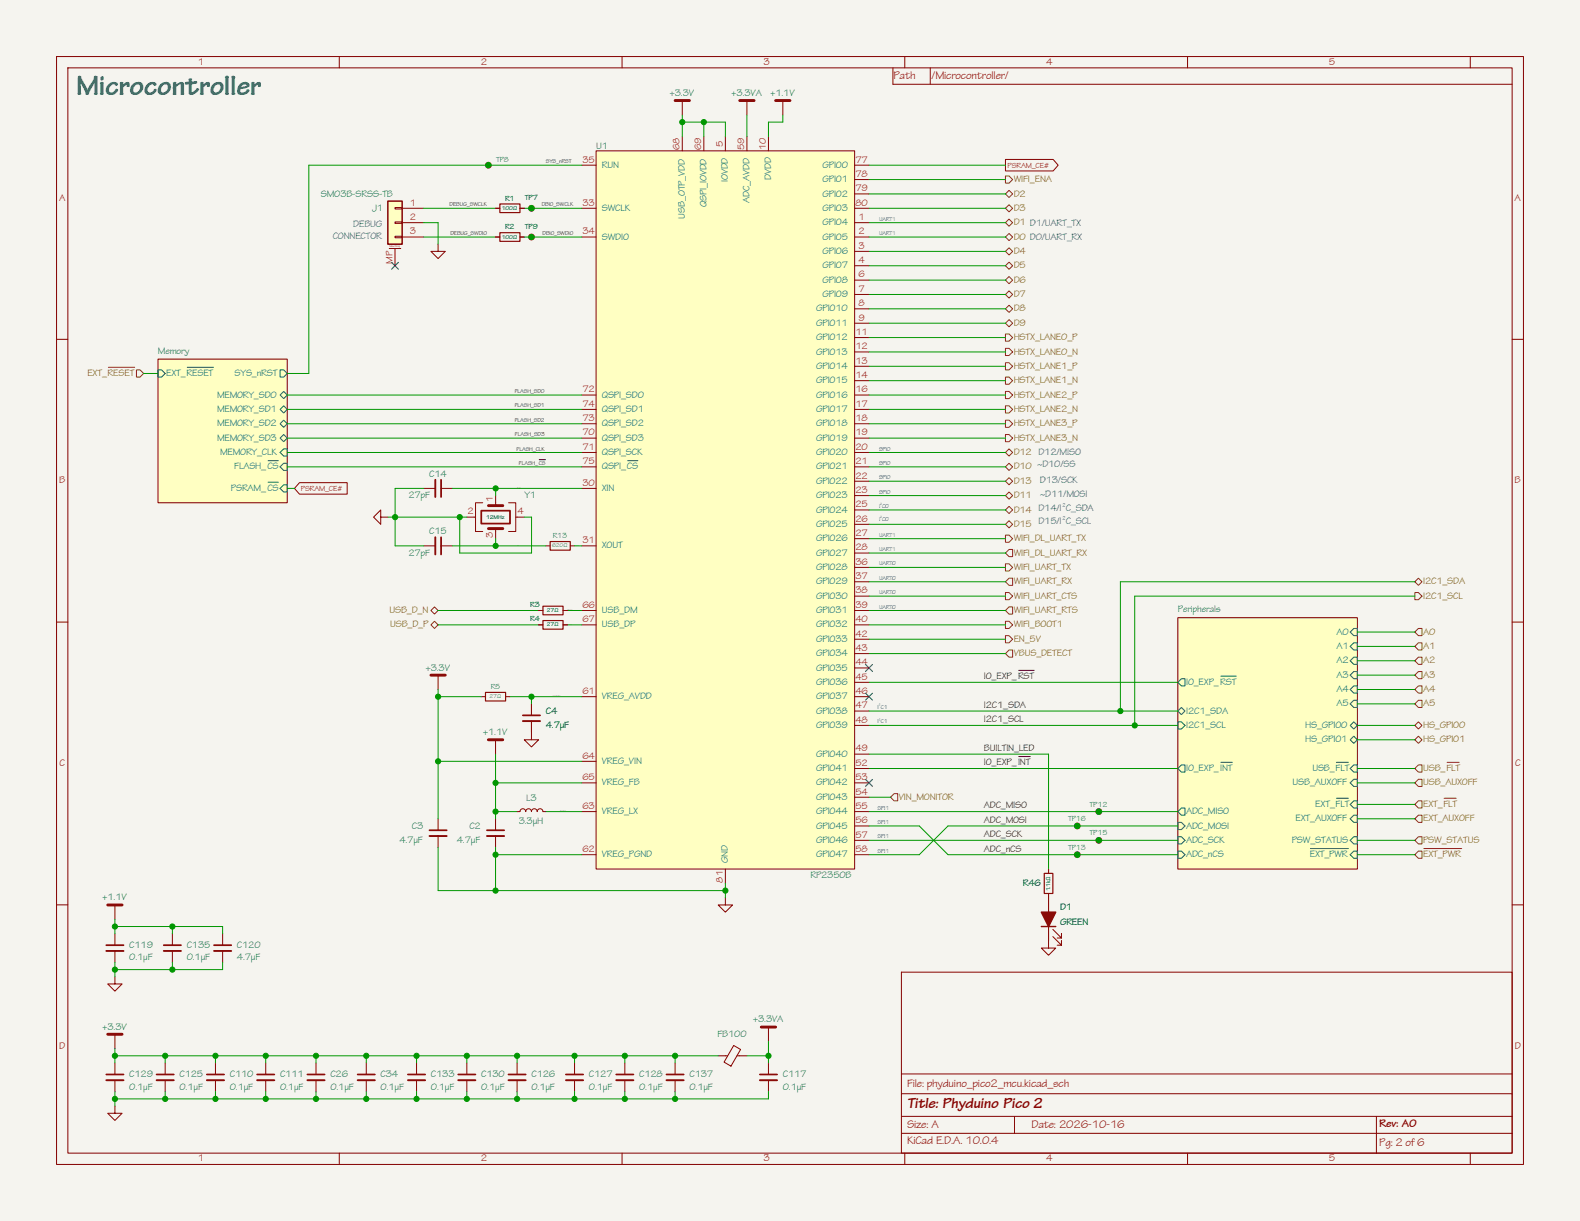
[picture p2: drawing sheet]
<svg xmlns="http://www.w3.org/2000/svg" width="279mm" height="216mm" viewBox="0 0 279 216" stroke-linecap="round" stroke-linejoin="round" font-family="sans-serif">
<path d="M0 0h279.4v215.9h-279.4z" fill="#f5f4ef" stroke="#f5f4ef" stroke-width=".18"/>
<g fill="none" stroke="#840000" stroke-width=".18">
<path d="M10 10h259.4v195.9h-259.4zM12 12h255.4v191.9h-255.4zM60 10v2M110 10v2M157.9 12v2.9h109.5M160 10v2M164.5 12v2.9M210 10v2M260 10v2M86.4 29.2h.1M10 60h2M27.9 63.5h22.9v25.4h-22.9z"/>
<path d="M267.4 60h2M67.3 91.4v1.3l-1.2-1.3 1.2-1.2v1.2h1.3M74.9 96.5h2.1M74.9 86.4h2.1M78 96.5h2M78 86.4h2M82.6 91.4h1.5M85.4 88.9h-1.3v5.1h1.3M87.6 87.6v1.8M87.6 93.5v1.8M89.9 88.9h1.3v5.1h-1.3M91.2 91.4h1.5"/>
<path d="M96.5 96.5h.8M100.8 96.5h.8M10 110h2M77.5 119.4v2.5M208.3 109.2h31.7v44.5h-31.7zM267.4 110h2M87.6 130.8v2.6M94 124.5v2M94 127.5v2M77.5 144.8v2M77.5 147.8v2.1M185.4 158.8v7.6"/>
<path d="M190.5 146.1h.1M190.5 151.1h.1M194.3 143.5h.1M194.3 148.6h.1M10 160h2M20.3 160v2.6M30.5 165.1v2M30.5 168.1v2.1M159.4 171.9h108v32h-108zM186.2 165.6l1.5 1.5v-.7v.7h-.8M186.2 164.3l1.5 1.6v-.8v.8h-.8M267.4 160h2"/>
<path d="M20.3 195.6v1.3h-1.3l1.3 1.2 1.3-1.2h-1.3M20.3 188v2M20.3 191v2M29.2 188v2M29.2 191v2M38.1 188v2M38.1 191v2M47 188v2M47 191v2M55.9 188v2M55.9 191v2M64.8 188v2"/>
<path d="M64.8 191v2M73.7 188v2M73.7 191v2M82.5 188v2M82.5 191v2M110.5 188v2M110.5 191v2M119.4 188v2M119.4 191v2M127 186.7h1.7M129.7 184.9l1.3 .7-1.7 2.9-1.3-.7zM130.3 186.7h1.8"/>
<path d="M135.9 188v2M135.9 191v2M159.4 197.4h108M159.4 193.4h108M159.4 189.9h108M179.4 197.4v3M243.4 197.4v6.5M60 203.9v2M110 203.9v2M159.4 200.4h108M160 203.9v2M210 203.9v2"/>
<path d="M260 203.9v2"/>
<circle cx="86.4" cy="29.2" r=".51"/>
<circle cx="190.5" cy="146.1" r=".51"/>
<circle cx="190.5" cy="151.1" r=".51"/>
<circle cx="194.3" cy="143.5" r=".51"/>
<circle cx="194.3" cy="148.6" r=".51"/>
</g>
<g fill="#ffffc2" stroke="#ffffc2" stroke-width=".18">
<path d="M208.3 109.2h31.7v44.5h-31.7z"/>
<path d="M27.9 63.5h22.9v25.4h-22.9z"/>
</g>
<g fill="none" stroke="#006464" stroke-width=".18">
<path d="M27.9 65.4h.7l.6 .6-.6 .7h-.7zM33.1 64.9h4.7M49.5 72.4l.7-.6 .6 .6-.6 .6zM49.5 74.9l.7-.6 .6 .6-.6 .7zM49.5 77.5l.7-.7 .6 .7-.6 .6zM49.5 65.4h.7l.6 .6-.6 .7h-.7zM50.2 79.4h.6v1.2h-.6l-.7-.6zM50.2 69.2l.6 .7-.6 .6-.7-.6zM47.4 81.5h1.8M47.4 85.3h1.8M50.2 81.9h.6v1.3h-.6l-.7-.6zM50.2 85.7h.6v1.3h-.6l-.7-.6z"/>
<path d="M215.9 119.6h2.7M238.8 111.8l.6-.7h.6v1.3h-.6zM238.8 119.4l.6-.7h.6v1.3h-.6zM239.4 113.7h.6v1.2h-.6l-.6-.6zM239.4 116.2h.6v1.3h-.6l-.6-.7zM208.3 127.6h.6l.6 .7-.6 .6h-.6zM208.3 125.7l.6-.6 .6 .6-.6 .7zM208.9 135.3h.6v1.2h-.6l-.6-.6zM208.9 120h.6v1.3h-.6l-.6-.6zM215.9 134.8h2M236.3 134.8h2.1M238.8 124.5l.6-.7h.6v1.3h-.6z"/>
<path d="M238.8 128.3l.6-.7 .6 .7-.6 .6zM238.8 130.8l.6-.6 .6 .6-.6 .6zM238.8 135.9l.6-.6h.6v1.2h-.6zM239.4 121.3h.6v1.3h-.6l-.6-.7zM239.4 137.8h.6v1.3h-.6l-.6-.7zM208.3 145.4h.6l.6 .7-.6 .6h-.6zM208.3 150.5h.6l.6 .6-.6 .7h-.6zM208.3 148h.6l.6 .6-.6 .6h-.6zM208.9 142.9h.6v1.2h-.6l-.6-.6zM231.7 150h6.7M236.3 141.1h2.1M239.4 144.1h.6v1.3h-.6l-.6-.6z"/>
<path d="M239.4 141.6h.6v1.3h-.6l-.6-.7zM239.4 148h.6v1.2h-.6l-.6-.6zM239.4 150.5h.6v1.3h-.6l-.6-.7z"/>
</g>
<g fill="none" stroke="#840000" stroke-width=".3">
<path d="M78 84.8v3.1M78 95v3M85.1 90.3h5.1v2.3h-5.1zM92.5 126.5h3M75.9 146.8h3.1M29 167.1h3M18.8 190h3M27.7 190h3M36.6 190h3M45.5 190h3M54.4 190h3M63.2 190h3.1"/>
<path d="M72.1 190h3.1M81 190h3.1M109 190h3M117.9 190h3M134.4 190h3"/>
</g>
<g fill="none" stroke="#840000" stroke-width=".33">
<path d="M77 84.8v3.1M77 95v3M92.5 127.5h3M75.9 147.8h3.1M29 168.1h3M18.8 191h3M27.7 191h3M36.6 191h3M45.5 191h3M54.4 191h3M63.2 191h3.1M72.1 191h3.1"/>
<path d="M81 191h3.1M109 191h3M117.9 191h3M134.4 191h3"/>
</g>
<path d="M86.4 89.4h2.5M86.4 93.5h2.5M76.2 119.4h2.5M86.4 130.8h2.5M19 160h2.6" fill="none" stroke="#840000" stroke-width=".51"/>
<path d="M97.3 95.8h3.5v1.5h-3.5z" fill="none" stroke="#840000" stroke-width=".2"/>
<path d="M184.1 163.8h2.6" fill="none" stroke="#840000" stroke-width=".25"/>
<path d="M184.1 161.3h2.6l-1.3 2.5z" fill="#840000" stroke="#840000" stroke-width=".25"/>
<path d="M68.6 35.6h2.5v7.6h-2.5z" fill="#ffffc2"/>
<path d="M68.6 35.6h2.5v7.6h-2.5z" fill="none" stroke="#840000" stroke-width=".25"/>
<g fill="none" stroke="#840000" stroke-width=".18">
<path d="M120.6 17.8v2.5M132.1 17.8v2.5M138.4 17.8v2.5M69.8 36.7h1.3v.3h-1.3zM69.8 39.2h1.3v.3h-1.3zM71.1 36.8h3.8M71.1 39.4h3.8M87.6 36.8h.8M91.9 36.8h.8M94 36.8h.1M68.8 43.9h2.1M69.8 41.8h1.3v.2h-1.3z"/>
<path d="M69.8 43.9v3.1M71.1 41.9h3.8M77.5 43.2v1.3h-1.3l1.3 1.2 1.2-1.2h-1.2M87.6 41.9h.8M91.9 41.9h.8M94 41.9h.1M95.2 110.5h.8M95.2 108h.8M99.6 110.5h.7M99.6 108h.7M85.1 123.2h.8M89.4 123.2h.8"/>
<path d="M94 129.5v1.3h-1.3l1.3 1.3 1.2-1.3h-1.2M87.6 144.8v2M87.6 147.8v2.1M91.4 143.5h.5l.2-.3 .4-.2 .3 .2 .2 .3 .1-.3 .4-.2 .3 .2 .2 .3 .1-.3 .4-.2 .3 .2 .2 .3 .1-.3 .4-.2 .4 .2 .1 .3h.5M128.3 158.8v1.2h-1.3l1.3 1.3 1.2-1.3h-1.2M185.4 153.7v.7M185.4 158v.8M20.3 172.7v1.3h-1.3l1.3 1.3 1.3-1.3h-1.3M20.3 165.1v2M20.3 168.1v2.1M39.4 165.1v2M39.4 168.1v2.1"/>
<path d="M185.4 166.4v1.2h-1.3l1.3 1.3 1.3-1.3h-1.3M20.3 182.9v2.5M91.4 188v2M91.4 191v2M101.6 188v2M101.6 191v2M135.9 181.6v2.6"/>
<circle cx="94" cy="36.8" r=".51"/>
<circle cx="94" cy="41.9" r=".51"/>
</g>
<path d="M86.1 146.8h3.1M18.8 167.1h3M37.8 167.1h3.1M89.9 190h3.1M100.1 190h3" fill="none" stroke="#840000" stroke-width=".3"/>
<path d="M86.1 147.8h3.1M18.8 168.1h3M37.8 168.1h3.1M89.9 191h3.1M100.1 191h3" fill="none" stroke="#840000" stroke-width=".33"/>
<path d="M88.4 36.1h3.5v1.5h-3.5zM88.4 41.1h3.5v1.6h-3.5zM96 109.7h3.6v1.6h-3.6zM96 107.2h3.6v1.5h-3.6zM85.9 122.4h3.5v1.6h-3.5zM184.7 154.4h1.5v3.6h-1.5z" fill="none" stroke="#840000" stroke-width=".2"/>
<path d="M119.4 17.8h2.5M130.8 17.8h2.5M137.2 17.8h2.5M19 182.9h2.6M134.6 181.6h2.6" fill="none" stroke="#840000" stroke-width=".51"/>
<path d="M105.4 26.7h45.7v127h-45.7z" fill="#ffffc2"/>
<g fill="none" stroke="#840000" stroke-width=".18">
<path d="M87.6 36.8h.8M91.9 36.8h.8M94 36.8h.1M102.9 36.8h2.5M102.9 29.2h2.5M105.4 26.7h45.7v127h-45.7zM120.6 24.1v2.6M124.5 24.1v2.6M128.3 24.1v2.6M132.1 24.1v2.6M135.9 24.1v2.6M151.1 39.4h2.6"/>
<path d="M151.1 36.8h2.6M151.1 29.2h2.6M151.1 31.8h2.6M151.1 34.3h2.6M177.8 28.2h8.4l.9 1-.9 1h-8.4zM87.6 41.9h.8M91.9 41.9h.8M94 41.9h.1M102.9 41.9h2.5M151.1 41.9h2.6M151.1 44.5h2.6M151.1 47h2.6"/>
<path d="M151.1 49.5h2.6M151.1 52.1h2.6M151.1 54.6h2.6M151.1 57.2h2.6M151.1 59.7h2.6M102.9 69.9h2.5M102.9 72.4h2.5M102.9 74.9h2.5M102.9 77.5h2.5M151.1 62.2h2.6M151.1 64.8h2.6M151.1 67.3h2.6"/>
<path d="M151.1 69.9h2.6M151.1 72.4h2.6M151.1 74.9h2.6M151.1 77.5h2.6M53 85.3h8.4v2.1h-8.4l-.9-1zM102.9 80h2.5M102.9 82.6h2.5M102.9 86.4h2.5M102.9 96.5h2.5M151.1 80h2.6M151.1 82.6h2.6M151.1 85.1h2.6"/>
<path d="M151.1 87.6h2.6M151.1 90.2h2.6M151.1 92.7h2.6M151.1 95.3h2.6M151.1 97.8h2.6M95.2 108h.8M95.2 110.5h.8M99.6 108h.7M99.6 110.5h.7M102.9 108h2.5M102.9 110.5h2.5M151.1 100.3h2.6"/>
<path d="M151.1 102.9h2.6M151.1 105.4h2.6M151.1 108h2.6M151.1 110.5h2.6M151.1 113h2.6M151.1 115.6h2.6M151.1 118.1h2.6M94 124.5v2M94 127.5v2M102.9 123.2h2.5M102.9 138.4h2.5M102.9 134.6h2.5"/>
<path d="M151.1 120.7h2.6M151.1 123.2h2.6M151.1 125.7h2.6M151.1 128.3h2.6M151.1 133.4h2.6M151.1 135.9h2.6M151.1 138.4h2.6M102.9 143.5h2.5M102.9 151.1h2.5M128.3 153.7v2.5M151.1 141h2.6M151.1 143.5h2.6"/>
<path d="M151.1 146.1h2.6M151.1 148.6h2.6M151.1 151.1h2.6M185.4 153.7v.7M185.4 158v3.3M185.4 163.8v2.6"/>
</g>
<path d="M111 81.5h1.8" fill="none" stroke="#006464" stroke-width=".18"/>
<g fill="none" stroke="#725600" stroke-width=".18">
<path d="M177.8 36.8l.6-.6 .7 .6-.7 .7zM177.8 39.4l.6-.7 .7 .7-.7 .6zM177.8 34.3l.6-.6 .7 .6-.7 .6zM177.8 31.1h.6l.7 .7-.7 .6h-.6zM177.8 47l.6-.6 .7 .6-.7 .6zM177.8 59.1h.6l.7 .6-.7 .6h-.6zM177.8 57.2l.6-.7 .7 .7-.7 .6zM177.8 44.5l.6-.7 .7 .7-.7 .6zM177.8 41.9l.6-.6 .7 .6-.7 .6zM177.8 49.5l.6-.6 .7 .6-.7 .7zM177.8 54.6l.6-.6 .7 .6-.7 .6zM177.8 52.1l.6-.7 .7 .7-.7 .6z"/>
<path d="M19.2 64.9h4.6M24.1 65.4h.7l.6 .6-.6 .7h-.7zM177.8 61.6h.6l.7 .6-.7 .7h-.6zM177.8 69.2h.6l.7 .7-.7 .6h-.6zM177.8 64.1h.6l.7 .7-.7 .6h-.6zM177.8 66.7h.6l.7 .6-.7 .6h-.6zM177.8 74.3h.6l.7 .6-.7 .7h-.6zM177.8 76.8h.6l.7 .7-.7 .6h-.6zM177.8 71.8h.6l.7 .6-.7 .6h-.6zM177.8 92.7l.6-.6 .7 .6-.7 .6zM177.8 82.6l.6-.7 .7 .7-.7 .6zM177.8 80l.6-.6 .7 .6-.7 .6z"/>
<path d="M177.8 85.1l.6-.6 .7 .6-.7 .6zM177.8 90.2l.6-.7 .7 .7-.7 .6zM177.8 99.7h.6l.7 .6-.7 .7h-.6zM177.8 87.6l.6-.6 .7 .6-.7 .7zM177.8 94.6h.6l.7 .7-.7 .6h-.6zM178.4 97.2h.7v1.2h-.7l-.6-.6zM76.2 110.5l.6-.6 .7 .6-.7 .6zM76.8 107.3l.7 .7-.7 .6-.6-.6zM177.8 112.4h.6l.7 .6-.7 .7h-.6zM177.8 115.6l.6-.7h.7v1.3h-.7zM177.8 109.9h.6l.7 .6-.7 .6h-.6zM177.8 104.8h.6l.7 .6-.7 .6h-.6z"/>
<path d="M177.8 102.9l.6-.7h.7v1.3h-.7zM178.4 107.3h.7v1.3h-.7l-.6-.6zM250.2 102.9l.6-.7 .7 .7-.7 .6zM250.2 119.4l.6-.7h.7v1.3h-.7zM250.2 104.8h.6l.7 .6-.7 .6h-.6zM250.2 111.8l.6-.7h.7v1.3h-.7zM250.8 113.7h.7v1.2h-.7l-.6-.6zM250.8 116.2h.7v1.3h-.7l-.6-.7zM250.2 130.8l.6-.6 .7 .6-.7 .6zM250.2 128.3l.6-.7 .7 .7-.7 .6zM250.2 135.9l.6-.6h.7v1.2h-.7zM250.2 124.5l.6-.7h.7v1.3h-.7z"/>
<path d="M250.8 137.8h.7v1.3h-.7l-.6-.7zM250.8 121.3h.7v1.3h-.7l-.6-.7zM255.9 134.8h2.1M158.1 140.3h.6v1.3h-.6l-.6-.6zM250.8 141.6h.7v1.3h-.7l-.6-.7zM250.8 150.5h.7v1.3h-.7l-.6-.7zM250.8 148h.7v1.2h-.7l-.6-.6zM250.8 144.1h.7v1.3h-.7l-.6-.6zM251.8 150h6.7M255.4 141.1h2.1"/>
</g>
<path d="M95.4 81.3h1M180.1 118.5h2.8M180.1 133.8h2.1" fill="none" stroke="#0f0f0f" stroke-width=".18"/>
<g fill="none" stroke="#009600" stroke-width=".18">
<path d="M74.9 36.8h12.7M74.9 39.4h2.6v3.8M92.7 36.8h10.2M102.9 29.2h-48.3v36.8h-3.8M120.6 21.6h7.7v2.5M120.6 20.3v3.8M124.5 21.6v2.5M132.1 20.3v3.8M138.4 20.3v1.3h-2.5v2.5M153.7 36.8h24.1M153.7 34.3h24.1M153.7 31.8h24.1"/>
<path d="M153.7 29.2h24.1M153.7 39.4h24.1M74.9 41.9h12.7M92.7 41.9h10.2M153.7 41.9h24.1M153.7 49.5h24.1M153.7 44.5h24.1M153.7 47h24.1M153.7 52.1h24.1M153.7 57.2h24.1M153.7 59.7h24.1M153.7 54.6h24.1"/>
<path d="M25.4 66h2.5M50.8 72.4h52.1M50.8 69.9h52.1M50.8 77.5h52.1M50.8 74.9h52.1M153.7 72.4h24.1M153.7 69.9h24.1M153.7 77.5h24.1M153.7 74.9h24.1M153.7 67.3h24.1M153.7 64.8h24.1M153.7 62.2h24.1"/>
<path d="M50.8 86.4h1.3M50.8 80h52.1M50.8 82.6h52.1M68.6 91.4h14M74.9 86.4h-5v10.1h5M80 96.5h16.5M80 86.4h22.9M81.3 91.4v6.4h12.7v-6.4h-1.3M87.6 86.4v1.2M87.6 95.3v1.2M101.6 96.5h1.3M153.7 97.8h24.1"/>
<path d="M153.7 80h24.1M153.7 82.6h24.1M153.7 87.6h24.1M153.7 85.1h24.1M153.7 90.2h24.1M153.7 95.3h24.1M153.7 92.7h24.1M77.5 110.5h17.7M77.5 108h17.7M100.3 110.5h2.6M100.3 108h2.6M153.7 110.5h24.1"/>
<path d="M153.7 113h24.1M153.7 115.6h24.1M153.7 105.4h24.1M153.7 102.9h24.1M153.7 108h24.1M153.7 100.3h24.1M240 119.4h10.2M240 116.8h10.2M240 111.8h10.2M240 114.3h10.2M250.2 105.4h-49.5v22.9M250.2 102.9h-52.1v22.8"/>
<path d="M77.5 121.9v22.9M77.5 134.6h25.4M77.5 123.2h7.6M87.6 133.4v11.4M87.6 138.4h15.3M90.2 123.2h12.7M94 123.2v1.3M153.7 125.7h54.6M153.7 128.3h54.6M153.7 135.9h54.6M153.7 133.4h31.7v20.3M153.7 120.7h54.6"/>
<path d="M240 128.3h10.2M240 135.9h10.2M240 138.4h10.2M240 121.9h10.2M240 124.5h10.2M240 130.8h10.2M77.5 149.9v7.6h50.8M87.6 143.5h3.8M87.6 149.9v7.6M87.6 151.1h15.3M96.5 143.5h6.4M128.3 156.2v2.6"/>
<path d="M153.7 143.5h54.6M153.7 148.6h54.6M153.7 146.1h8.9l5 5h40.7M153.7 141h3.8M208.3 146.1h-40.7l-5 5h-8.9M240 148.6h10.2M240 151.1h10.2M240 144.8h10.2M240 142.2h10.2M20.3 162.6v2.5M20.3 170.2v2.5M20.3 163.8h19.1v1.3"/>
<path d="M30.5 163.8v1.3M30.5 170.2v1.3M39.4 170.2v1.3h-19.1M20.3 185.4v2.6M20.3 193v2.6M20.3 186.7h106.7M29.2 186.7v1.3M29.2 193v1.3M38.1 186.7v1.3M38.1 193v1.3M47 186.7v1.3M47 193v1.3"/>
<path d="M55.9 186.7v1.3M55.9 193v1.3M64.8 186.7v1.3M64.8 193v1.3M73.7 186.7v1.3M73.7 193v1.3M82.5 186.7v1.3M82.5 193v1.3M91.4 186.7v1.3M91.4 193v1.3M101.6 186.7v1.3M101.6 193v1.3"/>
<path d="M110.5 186.7v1.3M110.5 193v1.3M119.4 186.7v1.3M119.4 193v1.3M132.1 186.7h3.8M135.9 184.2v3.8M135.9 193v1.3h-115.6"/>
</g>
<path d="M69.2 46.4l1.3 1.2M70.5 46.4l-1.3 1.2M153.1 117.5l1.2 1.2M154.3 117.5l-1.2 1.2M153.1 137.8l1.2 1.2M153.1 122.6l1.2 1.2M154.3 137.8l-1.2 1.2M154.3 122.6l-1.2 1.2" fill="none" stroke="#000084" stroke-width=".18"/>
<g fill="#009600" stroke="#009600" stroke-width=".18">
<circle cx="86.4" cy="29.2" r=".46"/>
<circle cx="87.6" cy="86.4" r=".46"/>
<circle cx="94" cy="41.9" r=".46"/>
<circle cx="135.9" cy="186.7" r=".46"/>
<circle cx="128.3" cy="157.5" r=".46"/>
<circle cx="101.6" cy="194.3" r=".46"/>
<circle cx="110.5" cy="186.7" r=".46"/>
<circle cx="110.5" cy="194.3" r=".46"/>
<circle cx="119.4" cy="186.7" r=".46"/>
<circle cx="119.4" cy="194.3" r=".46"/>
<circle cx="101.6" cy="186.7" r=".46"/>
<circle cx="55.9" cy="194.3" r=".46"/>
<circle cx="47" cy="194.3" r=".46"/>
<circle cx="91.4" cy="186.7" r=".46"/>
<circle cx="82.5" cy="186.7" r=".46"/>
<circle cx="64.8" cy="194.3" r=".46"/>
<circle cx="73.7" cy="194.3" r=".46"/>
<circle cx="64.8" cy="186.7" r=".46"/>
<circle cx="82.5" cy="194.3" r=".46"/>
<circle cx="91.4" cy="194.3" r=".46"/>
<circle cx="73.7" cy="186.7" r=".46"/>
<circle cx="55.9" cy="186.7" r=".46"/>
<circle cx="20.3" cy="163.8" r=".46"/>
<circle cx="20.3" cy="171.5" r=".46"/>
<circle cx="30.5" cy="171.5" r=".46"/>
<circle cx="30.5" cy="163.8" r=".46"/>
<circle cx="87.6" cy="96.5" r=".46"/>
<circle cx="81.3" cy="91.4" r=".46"/>
<circle cx="120.6" cy="21.6" r=".46"/>
<circle cx="94" cy="36.8" r=".46"/>
<circle cx="124.5" cy="21.6" r=".46"/>
<circle cx="69.9" cy="91.4" r=".46"/>
<circle cx="29.2" cy="194.3" r=".46"/>
<circle cx="29.2" cy="186.7" r=".46"/>
<circle cx="20.3" cy="186.7" r=".46"/>
<circle cx="38.1" cy="194.3" r=".46"/>
<circle cx="38.1" cy="186.7" r=".46"/>
<circle cx="20.3" cy="194.3" r=".46"/>
<circle cx="47" cy="186.7" r=".46"/>
<circle cx="87.6" cy="143.5" r=".46"/>
<circle cx="77.5" cy="123.2" r=".46"/>
<circle cx="77.5" cy="134.6" r=".46"/>
<circle cx="87.6" cy="151.1" r=".46"/>
<circle cx="87.6" cy="157.5" r=".46"/>
<circle cx="87.6" cy="138.4" r=".46"/>
<circle cx="194.3" cy="148.6" r=".46"/>
<circle cx="190.5" cy="146.1" r=".46"/>
<circle cx="194.3" cy="143.5" r=".46"/>
<circle cx="200.7" cy="128.3" r=".46"/>
<circle cx="198.1" cy="125.7" r=".46"/>
<circle cx="94" cy="123.2" r=".46"/>
<circle cx="190.5" cy="151.1" r=".46"/>
</g>
<text font-size="5.3" fill="#0000c2" x="13.5" y="16.9">Microcontroller</text>
<text font-size="2.8" fill="#840000" x="160.4" y="195.9">Title: Phyduino Pico 2</text>
<g font-size="2.1" fill="#840000">
<text x="158" y="14">Path</text>
<text x="164.7" y="13.9">/Microcontroller/</text>
<text x="160.4" y="192.1">File: phyduino_pico2_mcu.kicad_sch</text>
<text x="160.4" y="202.3">KiCad E.D.A. 10.0.4</text>
<text x="160.4" y="199.5">Size: A</text>
<text x="182.4" y="199.5">Date: 2026-10-16</text>
<text x="243.9" y="199.3">Rev: A0</text>
<text x="243.9" y="202.6">Pg: 2 of 6</text>
</g>
<g font-size="1.8" fill="#840000">
<text x="35" y="11.5">1</text>
<text x="85" y="11.5">2</text>
<text x="135" y="11.5">3</text>
<text x="185" y="11.5">4</text>
<text x="235" y="11.5">5</text>
<text x="10.4" y="35.5">A</text>
<text x="267.8" y="35.5">A</text>
<text x="10.4" y="85.5">B</text>
<text x="267.8" y="85.5">B</text>
<text x="10.5" y="135.5">C</text>
<text x="267.9" y="135.5">C</text>
<text x="10.5" y="185.5">D</text>
<text x="267.9" y="185.5">D</text>
<text x="35" y="205.4">1</text>
<text x="85" y="205.4">2</text>
<text x="135" y="205.4">3</text>
<text x="185" y="205.4">4</text>
<text x="235" y="205.4">5</text>
</g>
<g font-size="1.8" fill="#006464">
<text x="118.4" y="17">+3.3V</text>
<text x="129.3" y="17">+3.3VA</text>
<text x="136.2" y="17">+1.1V</text>
<text x="105.4" y="26.3">U1</text>
<text x="106.4" y="29.7">RUN</text>
<text x="145.4" y="29.7">GPIO0</text>
<text x="56.7" y="34.7">SM03B-SRSS-TB</text>
<text x="128.7" y="32.2" transform="rotate(-90 128.7 32.2)">IOVDD</text>
<text x="132.5" y="35.9" transform="rotate(-90 132.5 35.9)">ADC_AVDD</text>
<text x="136.3" y="31.9" transform="rotate(-90 136.3 31.9)">DVDD</text>
<text x="145.4" y="32.2">GPIO1</text>
<text x="145.4" y="34.7">GPIO2</text>
<text x="65.8" y="37.3">J1</text>
<text x="106.4" y="37.3">SWCLK</text>
<text x="121.1" y="38.6" transform="rotate(-90 121.1 38.6)">USB_OTP_VDD</text>
<text x="124.9" y="36.7" transform="rotate(-90 124.9 36.7)">QSPI_IOVDD</text>
<text x="145.4" y="39.8">GPIO4</text>
<text x="145.4" y="37.3">GPIO3</text>
<text x="106.4" y="42.4">SWDIO</text>
<text x="145.4" y="42.4">GPIO5</text>
<text x="145.4" y="44.9">GPIO6</text>
<text x="145.4" y="47.4">GPIO7</text>
<text x="145.4" y="50">GPIO8</text>
<text x="145.4" y="52.5">GPIO9</text>
<text x="144.3" y="55.1">GPIO10</text>
<text x="144.3" y="57.6">GPIO11</text>
<text x="27.9" y="62.6">Memory</text>
<text x="144.3" y="60.1">GPIO12</text>
<text x="144.3" y="62.7">GPIO13</text>
<text x="144.3" y="65.2">GPIO14</text>
<text x="29.4" y="66.5">EXT_RESET</text>
<text x="38.4" y="70.3">MEMORY_SD0</text>
<text x="41.5" y="66.5">SYS_nRST</text>
<text x="106.4" y="70.3">QSPI_SD0</text>
<text x="144.3" y="67.8">GPIO15</text>
<text x="144.3" y="70.3">GPIO16</text>
<text x="38.4" y="72.8">MEMORY_SD1</text>
<text x="38.4" y="75.4">MEMORY_SD2</text>
<text x="38.4" y="77.9">MEMORY_SD3</text>
<text x="106.4" y="77.9">QSPI_SD3</text>
<text x="106.4" y="75.4">QSPI_SD2</text>
<text x="106.4" y="72.8">QSPI_SD1</text>
<text x="144.3" y="72.8">GPIO17</text>
<text x="144.3" y="75.4">GPIO18</text>
<text x="144.3" y="77.9">GPIO19</text>
<text x="38.9" y="80.5">MEMORY_CLK</text>
<text x="41.4" y="83">FLASH_CS</text>
<text x="106.4" y="80.5">QSPI_SCK</text>
<text x="106.4" y="83">QSPI_CS</text>
<text x="144.3" y="80.5">GPIO20</text>
<text x="144.3" y="83">GPIO21</text>
<text x="40.8" y="86.8">PSRAM_CS</text>
<text x="72.2" y="88.1">27pF</text>
<text x="75.9" y="84.3">C14</text>
<text x="92.7" y="88.1">Y1</text>
<text x="106.4" y="86.8">XIN</text>
<text x="144.3" y="85.5">GPIO22</text>
<text x="144.3" y="88.1">GPIO23</text>
<text x="75.9" y="94.4">C15</text>
<text x="144.3" y="90.6">GPIO24</text>
<text x="144.3" y="93.2">GPIO25</text>
<text x="144.3" y="95.7">GPIO26</text>
<text x="72.2" y="98.2">27pF</text>
<text x="106.4" y="97">XOUT</text>
<text x="144.3" y="98.2">GPIO27</text>
<text x="144.3" y="100.8">GPIO28</text>
<text x="144.3" y="103.3">GPIO29</text>
<text x="144.3" y="105.9">GPIO30</text>
<text x="106.4" y="108.4">USB_DM</text>
<text x="106.4" y="110.9">USB_DP</text>
<text x="144.3" y="108.4">GPIO31</text>
<text x="144.3" y="110.9">GPIO32</text>
<text x="144.3" y="113.5">GPIO33</text>
<text x="208.3" y="108.3">Peripherals</text>
<text x="236.3" y="112.2">A0</text>
<text x="75.2" y="118.6">+3.3V</text>
<text x="144.3" y="116">GPIO34</text>
<text x="144.3" y="118.6">GPIO35</text>
<text x="236.3" y="114.8">A1</text>
<text x="236.3" y="117.3">A2</text>
<text x="236.3" y="119.8">A3</text>
<text x="106.4" y="123.6">VREG_AVDD</text>
<text x="144.3" y="121.1">GPIO36</text>
<text x="144.3" y="123.6">GPIO37</text>
<text x="209.7" y="121.1">IO_EXP_RST</text>
<text x="236.3" y="122.4">A4</text>
<text x="236.3" y="124.9">A5</text>
<text x="85.4" y="130">+1.1V</text>
<text x="96.5" y="126.2">C4</text>
<text x="96.5" y="128.7">4.7µF</text>
<text x="144.3" y="126.2">GPIO38</text>
<text x="144.3" y="128.7">GPIO39</text>
<text x="209.7" y="128.7">I2C1_SCL</text>
<text x="209.7" y="126.2">I2C1_SDA</text>
<text x="230.8" y="128.7">HS_GPIO0</text>
<text x="230.8" y="131.3">HS_GPIO1</text>
<text x="106.4" y="135.1">VREG_VIN</text>
<text x="144.3" y="133.8">GPIO40</text>
<text x="144.3" y="136.3">GPIO41</text>
<text x="209.7" y="136.3">IO_EXP_INT</text>
<text x="232.1" y="136.3">USB_FLT</text>
<text x="93" y="141.7">L3</text>
<text x="106.4" y="144">VREG_LX</text>
<text x="106.4" y="138.9">VREG_FB</text>
<text x="144.3" y="138.9">GPIO42</text>
<text x="144.3" y="141.4">GPIO43</text>
<text x="144.3" y="144">GPIO44</text>
<text x="209.7" y="144">ADC_MISO</text>
<text x="228.6" y="138.9">USB_AUXOFF</text>
<text x="232.6" y="142.7">EXT_FLT</text>
<text x="70.6" y="149.1">4.7µF</text>
<text x="72.8" y="146.5">C3</text>
<text x="80.8" y="149.1">4.7µF</text>
<text x="83" y="146.5">C2</text>
<text x="91.7" y="145.7">3.3µH</text>
<text x="144.3" y="146.5">GPIO45</text>
<text x="144.3" y="149">GPIO46</text>
<text x="209.7" y="146.5">ADC_MOSI</text>
<text x="209.7" y="149">ADC_SCK</text>
<text x="228.4" y="149">PSW_STATUS</text>
<text x="229.1" y="145.2">EXT_AUXOFF</text>
<text x="106.4" y="151.6">VREG_PGND</text>
<text x="128.7" y="152.7" transform="rotate(-90 128.7 152.7)">GND</text>
<text x="143.3" y="155.2">RP2350B</text>
<text x="144.3" y="151.6">GPIO47</text>
<text x="209.7" y="151.6">ADC_nCS</text>
<text x="231.6" y="151.6">EXT_PWR</text>
<text x="18.1" y="159.2">+1.1V</text>
<text x="180.9" y="156.7">R46</text>
<text x="187.5" y="161">D1</text>
<text x="22.9" y="167.6">C119</text>
<text x="33" y="167.6">C135</text>
<text x="41.9" y="167.6">C120</text>
<text x="187.5" y="163.5">GREEN</text>
<text x="22.9" y="169.8">0.1µF</text>
<text x="33" y="169.8">0.1µF</text>
<text x="41.9" y="169.8">4.7µF</text>
<text x="18.1" y="182.1">+3.3V</text>
<text x="126.9" y="183.3">FB100</text>
<text x="133.1" y="180.8">+3.3VA</text>
<text x="22.9" y="190.5">C129</text>
<text x="31.7" y="190.5">C125</text>
<text x="40.6" y="190.5">C110</text>
<text x="49.5" y="190.5">C111</text>
<text x="58.4" y="190.5">C26</text>
<text x="67.3" y="190.5">C34</text>
<text x="76.2" y="190.5">C133</text>
<text x="85.1" y="190.5">C130</text>
<text x="94" y="190.5">C126</text>
<text x="104.1" y="190.5">C127</text>
<text x="113" y="190.5">C128</text>
<text x="121.9" y="190.5">C137</text>
<text x="138.4" y="190.5">C117</text>
<text x="22.9" y="192.7">0.1µF</text>
<text x="31.7" y="192.7">0.1µF</text>
<text x="40.6" y="192.7">0.1µF</text>
<text x="49.5" y="192.7">0.1µF</text>
<text x="58.4" y="192.7">0.1µF</text>
<text x="67.3" y="192.7">0.1µF</text>
<text x="76.2" y="192.7">0.1µF</text>
<text x="85.1" y="192.7">0.1µF</text>
<text x="94" y="192.7">0.1µF</text>
<text x="104.1" y="192.7">0.1µF</text>
<text x="113" y="192.7">0.1µF</text>
<text x="121.9" y="192.7">0.1µF</text>
<text x="138.4" y="192.7">0.1µF</text>
</g>
<g font-size="1.8" fill="#a90000">
<text x="103" y="28.7">35</text>
<text x="120.2" y="26.5" transform="rotate(-90 120.2 26.5)">68</text>
<text x="124" y="26.5" transform="rotate(-90 124 26.5)">69</text>
<text x="127.8" y="26" transform="rotate(-90 127.8 26)">5</text>
<text x="131.6" y="26.5" transform="rotate(-90 131.6 26.5)">59</text>
<text x="135.4" y="26.5" transform="rotate(-90 135.4 26.5)">10</text>
<text x="151.3" y="28.7">77</text>
<text x="151.3" y="31.3">78</text>
<text x="151.3" y="33.8">79</text>
<text x="72.5" y="36.4">1</text>
<text x="72.5" y="38.9">2</text>
<text x="72.5" y="41.4">3</text>
<text x="103" y="36.4">33</text>
<text x="103" y="41.4">34</text>
<text x="151.3" y="36.4">80</text>
<text x="151.8" y="38.9">1</text>
<text x="151.8" y="41.4">2</text>
<text x="69.4" y="46.6" transform="rotate(-90 69.4 46.6)">MP</text>
<text x="151.8" y="44">3</text>
<text x="151.8" y="46.5">4</text>
<text x="151.8" y="49.1">6</text>
<text x="151.8" y="51.6">7</text>
<text x="151.3" y="59.2">11</text>
<text x="151.8" y="54.1">8</text>
<text x="151.8" y="56.7">9</text>
<text x="151.3" y="61.8">12</text>
<text x="151.3" y="64.3">13</text>
<text x="103" y="69.4">72</text>
<text x="103" y="71.9">74</text>
<text x="151.3" y="66.8">14</text>
<text x="151.3" y="69.4">16</text>
<text x="151.3" y="71.9">17</text>
<text x="103" y="77">70</text>
<text x="103" y="74.5">73</text>
<text x="151.3" y="74.5">18</text>
<text x="151.3" y="77">19</text>
<text x="103" y="79.5">71</text>
<text x="103" y="82.1">75</text>
<text x="151.3" y="79.5">20</text>
<text x="151.3" y="82.1">21</text>
<text x="87.2" y="88.8" transform="rotate(-90 87.2 88.8)">1</text>
<text x="103" y="85.9">30</text>
<text x="151.3" y="84.6">22</text>
<text x="151.3" y="87.2">23</text>
<text x="151.3" y="89.7">25</text>
<text x="82.6" y="91">2</text>
<text x="87.2" y="95.2" transform="rotate(-90 87.2 95.2)">3</text>
<text x="91.5" y="91">4</text>
<text x="151.3" y="92.2">26</text>
<text x="151.3" y="94.8">27</text>
<text x="103" y="96.1">31</text>
<text x="151.3" y="97.3">28</text>
<text x="151.3" y="99.9">36</text>
<text x="103" y="107.5">66</text>
<text x="151.3" y="102.4">37</text>
<text x="151.3" y="104.9">38</text>
<text x="151.3" y="107.5">39</text>
<text x="103" y="110">67</text>
<text x="151.3" y="110">40</text>
<text x="151.3" y="112.6">42</text>
<text x="151.3" y="115.1">43</text>
<text x="151.3" y="117.6">44</text>
<text x="103" y="122.7">61</text>
<text x="151.3" y="120.2">45</text>
<text x="151.3" y="122.7">46</text>
<text x="151.3" y="125.3">47</text>
<text x="151.3" y="127.8">48</text>
<text x="103" y="134.2">64</text>
<text x="103" y="138">65</text>
<text x="151.3" y="132.9">49</text>
<text x="151.3" y="135.4">52</text>
<text x="151.3" y="138">53</text>
<text x="103" y="143">63</text>
<text x="151.3" y="140.5">54</text>
<text x="151.3" y="143">55</text>
<text x="151.3" y="145.6">56</text>
<text x="151.3" y="148.1">57</text>
<text x="103" y="150.7">62</text>
<text x="151.3" y="150.7">58</text>
<text x="127.8" y="156.1" transform="rotate(-90 127.8 156.1)">81</text>
</g>
<g font-size="1.8" fill="#725600">
<text x="179.3" y="34.7">D2</text>
<text x="179.3" y="32.2">WIFI_ENA</text>
<text x="179.3" y="37.3">D3</text>
<text x="179.3" y="39.8">D1 D1/UART_TX</text>
<text x="179.3" y="47.4">D5</text>
<text x="179.3" y="44.9">D4</text>
<text x="179.3" y="42.4">D0 D0/UART_RX</text>
<text x="179.3" y="50">D6</text>
<text x="179.3" y="52.5">D7</text>
<text x="179.3" y="57.6">D9</text>
<text x="179.3" y="55.1">D8</text>
<text x="179.3" y="62.7">HSTX_LANE0_N</text>
<text x="179.3" y="60.1">HSTX_LANE0_P</text>
<text x="179.3" y="65.2">HSTX_LANE1_P</text>
<text x="15.4" y="66.5">EXT_RESET</text>
<text x="179.3" y="70.3">HSTX_LANE2_P</text>
<text x="179.3" y="67.8">HSTX_LANE1_N</text>
<text x="179.3" y="75.4">HSTX_LANE3_P</text>
<text x="179.3" y="77.9">HSTX_LANE3_N</text>
<text x="179.3" y="72.8">HSTX_LANE2_N</text>
<text x="179.3" y="83">D10</text>
<text x="179.3" y="80.5">D12 D12/MISO</text>
<text x="179.3" y="85.5">D13</text>
<text x="179.3" y="88.1">D11</text>
<text x="179.3" y="93.2">D15</text>
<text x="179.3" y="90.6">D14 D14/I C_SDA</text>
<text x="179.3" y="95.7">WIFI_DL_UART_TX</text>
<text x="179.3" y="98.2">WIFI_DL_UART_RX</text>
<text x="179.3" y="100.8">WIFI_UART_TX</text>
<text x="179.3" y="105.9">WIFI_UART_CTS</text>
<text x="179.3" y="103.3">WIFI_UART_RX</text>
<text x="251.7" y="103.3">I2C1_SDA</text>
<text x="251.7" y="105.9">I2C1_SCL</text>
<text x="68.9" y="108.4">USB_D_N</text>
<text x="69" y="110.9">USB_D_P</text>
<text x="179.3" y="113.5">EN_5V</text>
<text x="179.3" y="110.9">WIFI_BOOT1</text>
<text x="179.3" y="108.4">WIFI_UART_RTS</text>
<text x="251.7" y="112.2">A0</text>
<text x="179.3" y="116">VBUS_DETECT</text>
<text x="251.7" y="114.8">A1</text>
<text x="251.7" y="119.8">A3</text>
<text x="251.7" y="117.3">A2</text>
<text x="251.7" y="122.4">A4</text>
<text x="251.7" y="124.9">A5</text>
<text x="251.7" y="131.3">HS_GPIO1</text>
<text x="251.7" y="128.7">HS_GPIO0</text>
<text x="251.7" y="136.3">USB_FLT</text>
<text x="158.9" y="141.4">VIN_MONITOR</text>
<text x="251.7" y="138.9">USB_AUXOFF</text>
<text x="251.7" y="142.7">EXT_FLT</text>
<text x="251.7" y="149">PSW_STATUS</text>
<text x="251.7" y="145.2">EXT_AUXOFF</text>
<text x="251.7" y="151.6">EXT_PWR</text>
</g>
<g font-size="1.8" fill="#0000c2">
<text x="62.5" y="40.1">DEBUG</text>
<text x="58.8" y="42.3">CONNECTOR</text>
<text x="183.4" y="82.6">~D10/SS</text>
<text x="183.9" y="85.3">D13/SCK</text>
<text x="183.9" y="87.9">~D11/MOSI</text>
<text x="183.6" y="92.7">D15/I C_SCL</text>
</g>
<g font-size="1.8" fill="#0f0f0f">
<text x="174" y="125.2">I2C1_SDA</text>
<text x="174" y="120.1">IO_EXP_RST</text>
<text x="174" y="127.7">I2C1_SCL</text>
<text x="174" y="132.8">BUILTIN_LED</text>
<text x="174" y="135.3">IO_EXP_INT</text>
<text x="174" y="142.9">ADC_MISO</text>
<text x="174" y="148">ADC_SCK</text>
<text x="174" y="145.5">ADC_MOSI</text>
<text x="174" y="150.6">ADC_nCS</text>
</g>
<g font-size="1.4" fill="#006464">
<text x="87.7" y="28.6">TP8</text>
<text x="89.3" y="35.5">R1</text>
<text x="92.8" y="35.4">TP7</text>
<text x="89.3" y="40.5">R2</text>
<text x="92.8" y="40.5">TP9</text>
<text x="97.7" y="95.1">R13</text>
<text x="93.8" y="107.3">R3</text>
<text x="93.8" y="109.9">R4</text>
<text x="86.8" y="121.8">R5</text>
<text x="192.7" y="142.6">TP12</text>
<text x="188.9" y="145.2">TP16</text>
<text x="192.7" y="147.7">TP15</text>
<text x="188.9" y="150.3">TP13</text>
</g>
<g font-size="1.4" fill="#840000">
<text x="178.2" y="29.6">PSRAM_CE#</text>
<text x="53.2" y="86.8">PSRAM_CE#</text>
</g>
<g font-size="1.1" fill="#0f0f0f">
<text x="96.5" y="28.9">SYS_nRST</text>
<text x="79.5" y="36.5">DEBUG_SWCLK</text>
<text x="79.6" y="41.6">DEBUG_SWDIO</text>
<text x="95.8" y="36.5">DBIO_SWCLK</text>
<text x="95.9" y="41.6">DBIO_SWDIO</text>
<text x="91" y="69.5">FLASH_SD0</text>
<text x="91" y="74.6">FLASH_SD2</text>
<text x="91" y="72.1">FLASH_SD1</text>
<text x="91.1" y="77.1">FLASH_SD3</text>
<text x="91.4" y="79.7">FLASH_CLK</text>
<text x="91.8" y="82.2">FLASH_CS</text>
</g>
<g font-size="1.1" fill="#006464">
<text x="88.7" y="37.1">100Ω</text>
<text x="88.7" y="42.2">100Ω</text>
<text x="97.6" y="96.8">620Ω</text>
<text x="96.7" y="110.8">27Ω</text>
<text x="96.7" y="108.2">27Ω</text>
<text x="86.5" y="123.5">27Ω</text>
<text x="185.7" y="157.6" transform="rotate(-90 185.7 157.6)">1.1kΩ</text>
</g>
<g font-size="1.1" fill="#0000c2">
<text x="155.4" y="41.6">UART1</text>
<text x="155.4" y="39">UART1</text>
<text x="155.4" y="79.7">SPI0</text>
<text x="155.4" y="82.2">SPI0</text>
<text x="155.4" y="89.8">I C0</text>
<text x="155.4" y="84.7">SPI0</text>
<text x="155.4" y="87.3">SPI0</text>
<text x="187.9" y="89.6">2</text>
<text x="155.4" y="94.9">UART1</text>
<text x="155.4" y="92.1">I C0</text>
<text x="187.9" y="91.9">2</text>
<text x="155.4" y="100">UART0</text>
<text x="155.4" y="97.4">UART1</text>
<text x="155.4" y="107.6">UART0</text>
<text x="155.4" y="102.5">UART0</text>
<text x="155.4" y="105.1">UART0</text>
<text x="155.2" y="125.4">I C1</text>
<text x="155.2" y="127.9">I C1</text>
<text x="155.2" y="143.2">SPI1</text>
<text x="155.2" y="148.2">SPI1</text>
<text x="155.2" y="145.7">SPI1</text>
<text x="155.2" y="150.8">SPI1</text>
</g>
<text font-size="1.1" fill="#004848" x="86" y="91.7">12MHz</text>
<g font-size=".6" fill="#0000c2">
<text x="155.7" y="89.3">2</text>
<text x="155.7" y="91.6">2</text>
<text x="155.4" y="124.9">2</text>
<text x="155.4" y="127.4">2</text>
</g>
<text font-size=".5" fill="#840000" x="68.8" y="43.7">Mounting</text>
</svg>
